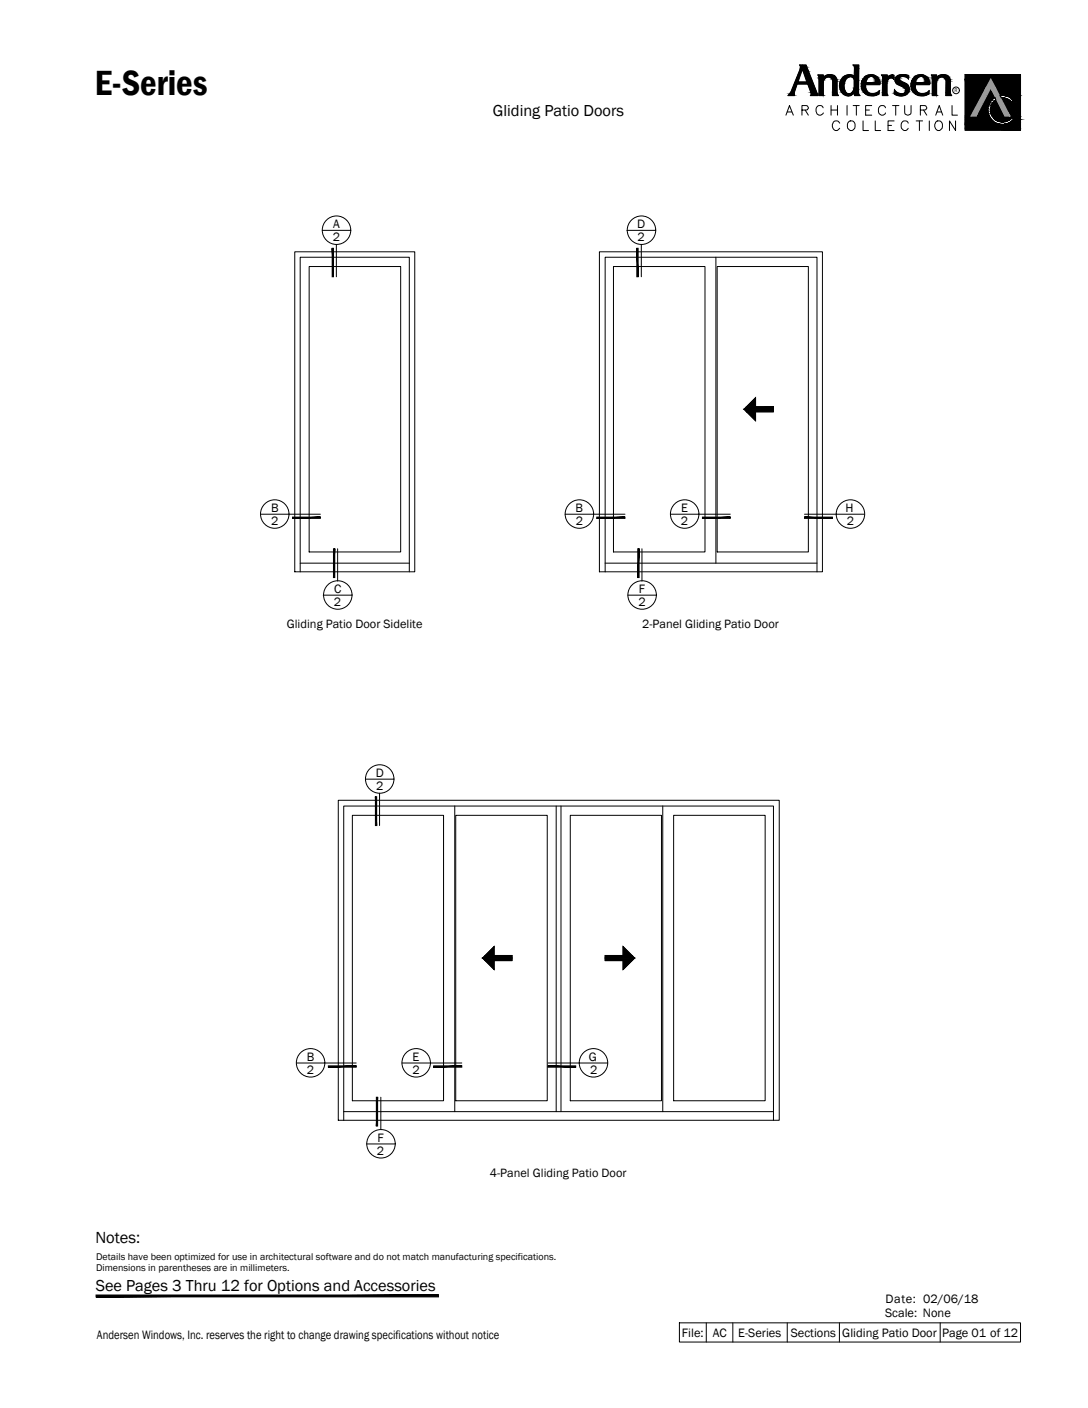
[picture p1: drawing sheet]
<svg xmlns="http://www.w3.org/2000/svg" width="216mm" height="279mm" viewBox="0 0 216 279" stroke-linecap="round" stroke-linejoin="round" font-family="sans-serif">
<!-- layer: A-ELEV-GLAZ-SIGHTLINES -->
<g fill="none" stroke="#000" stroke-width=".2">
<path d="M58.5 50h23.8v63.5h-23.8zM61.3 52.9h18.2v56.6h-18.2zM118.9 50h44.3v63.5h-44.3zM121.7 52.9h18.2v56.6h-18.2zM142.1 51v60.8M142.3 52.9h18.1v56.6h-18.1zM59.6 113.5v-62.5h21.6v62.5M59.6 111.8h21.6M120.1 113.5v-62.5h42v62.5M120.1 111.8h42M67.1 158.8h87.5v63.5h-87.5zM90.2 159.9v60.7"/>
<path d="M110.4 159.9v60.7M111.3 159.9v60.7M131.5 159.9v60.7M69.9 161.8h18.1v56.6h-18.1zM90.4 161.8h18.2v56.6h-18.2zM113.2 161.8h18.1v56.6h-18.1zM133.7 161.8h18.1v56.6h-18.1zM68.2 222.3v-62.4h85.3v62.4M68.2 220.6h85.3"/>
</g>
<!-- layer: A-ELEV-GLAZ-OPERATION -->
<g fill="#000" stroke="#000" stroke-width=".2">
<path d="M148.2 80.7l1.7-1.8v1.8zM148.2 81.7h1.7v1.8zM96.3 189.6l1.8-1.8v1.8zM96.3 190.6h1.8v1.8zM123.6 187.8l1.8 1.8h-1.8zM123.6 190.6h1.8l-1.8 1.8z"/>
<path d="M147.6 81.2h5.9l-5.3 .5zM148.2 81.7h5.3v-.5z"/>
<path d="M148.2 80.7h5.3l-5.9 .5zM147.6 81.2h5.9v-.5z"/>
<path d="M95.8 190.1h5.8l-5.3 .5zM96.3 190.6h5.3v-.5z"/>
<path d="M96.3 189.6h5.3l-5.8 .5zM95.8 190.1h5.8v-.5z"/>
<path d="M120.1 189.6l5.8 .5-.5-.5zM120.1 189.6l5.8 .5h-5.8z"/>
<path d="M120.1 190.1l5.3 .5 .5-.5zM120.1 190.1l5.3 .5h-5.3z"/>
</g>
<path d="M149.9 78.9v1.8h3.6v1h-3.6v1.8l-2.3-2.3zM98.1 187.8v1.8h3.5v1h-3.5v1.8l-2.3-2.3zM120.1 189.6h3.5v-1.8l2.3 2.3-2.3 2.3v-1.8h-3.5z" fill="none" stroke="#000" stroke-width=".2"/>
<!-- layer: A-ANNO-TEXT -->
<g fill="none" stroke="#000" stroke-width=".2">
<path d="M158.7 12.9h1.3l2.4 6.1h-1.6l.1-.6-.6-1.7h-2.1l-.5 1.5v.8h-1.4l.7-.8 1.7-4.3 .1-.6zM158.8 12.9h1.1l2.3 6h-1.3l.1-.3-.7-2h-2.2l-.5 1.6v.7h-1.1l.5-.7 1.8-4.3zM158.9 13h.9l2.3 5.9h-1.1v-.5l-.6-1.8h-2.3l-.5 1.6-.1 .7h-.8l.4-.7 1.8-4.6zM159.3 13.6l.8 2.6h-1.7zM159.3 13.4l.9 2.9h-2zM159.3 13.1l1 3.3h-2.2zM162.2 14.9h1.2v.4a1.53 1.53 0 0 1 1.6-.5 1.53 1.53 0 0 1 1.1 1.3v2.2l.3 .7h-1.2v-2.9a.93 .93 0 0 0-1-.8 .93 .93 0 0 0-.8 1.1v2.5l.1 .1h-1v-3.6zM162.4 14.9h.9v.6a1.47 1.47 0 0 1 1.6-.7 1.47 1.47 0 0 1 1.2 1.3v2.2l.2 .6h-1v-2.8a.99 .99 0 0 0-1.1-.9 .99 .99 0 0 0-.9 1.1l.1 2.6h-.8v-3.5zM162.6 15h.7l-.1 .6a1.63 1.63 0 0 1 2.7 0l.2 3.3h-.7v-2.8a1.06 1.06 0 0 0-1.2-.9 1.06 1.06 0 0 0-.9 1.1v2.6h-.7zM167.9 15.6a.93 .93 0 0 1 1-.5 .93 .93 0 0 1 .7 .8v1.5a1.22 1.22 0 0 1-1.5 1.3 2.14 2.14 0 0 1-.2-3.1 2.17 2.17 0 0 0 .3 3l.3 .1a1.31 1.31 0 0 0 1.1-1.3v-1.5a.91 .91 0 0 0-.8-.7 .91 .91 0 0 0-.9 .4zM168 15.6a.84 .84 0 0 1 .8-.4 .84 .84 0 0 1 .7 .7v1.5a1.1 1.1 0 0 1-1.3 1.1 2.07 2.07 0 0 1-.2-2.9zM169.2 12.9h1.2v5.4v.4l.3 .3h-1.1v-.8a1.39 1.39 0 0 1-1.3 .9 1.39 1.39 0 0 1-1.3-.8 2.16 2.16 0 0 1-.2-2.4 2.16 2.16 0 0 1 2.3-1l.4 .2 .1-1.6-.1-.4z"/>
<path d="M169.4 12.9h1l-.1 5.4 .2 .6h-.9v-.9a1.47 1.47 0 0 1-1.5 1 1.47 1.47 0 0 1-1.3-1.3 1.98 1.98 0 0 1 .5-2.3 1.98 1.98 0 0 1 2.3-.2v-1.7zM169.6 13h.7v5.4l.1 .5h-.7v-1.3l-.5 1a1.66 1.66 0 0 1-2-.2 1.66 1.66 0 0 1-.4-2 1.72 1.72 0 0 1 2.9-1v-1.9zM171.3 15.6a1.76 1.76 0 0 1 2.1-.7 1.76 1.76 0 0 1 1.2 1.8h-2.9a1.56 1.56 0 0 0 .8 1.8 1.56 1.56 0 0 0 1.9-.4v.5a2.15 2.15 0 0 1-2.8-.2 2.15 2.15 0 0 1-.3-2.8zM171.4 15.6a1.72 1.72 0 0 1 1.9-.6 1.72 1.72 0 0 1 1.2 1.6h-2.9a1.65 1.65 0 0 0 .8 1.9 1.65 1.65 0 0 0 2-.2 1.52 1.52 0 0 1-2 .6 2.06 2.06 0 0 1-1-3.3zM171.7 15.1a1.83 1.83 0 0 1 2-.1 1.83 1.83 0 0 1 .9 1.8h-2.8a1.51 1.51 0 0 0 .9 1.7 1.51 1.51 0 0 0 1.8-.5l-.1 .7a2.24 2.24 0 0 1-3.1-.5 2.24 2.24 0 0 1 .4-3.1zM172.2 15.4a.96 .96 0 0 1 1.2-.2 .96 .96 0 0 1 .3 1.3h-2.1l.2-.7zM172.2 15.5a.81 .81 0 0 1 1.1-.2 .81 .81 0 0 1 .3 1l-1.8 .1zM172.2 15.4a.85 .85 0 0 1 1.2-.2 .85 .85 0 0 1 .2 1.2h-1.9zM174.9 14.9h1.2v.6a1.01 1.01 0 0 1 1.3-.6v.9a.77 .77 0 0 0-1-.2 .77 .77 0 0 0-.4 .9v2l.2 .5h-1.1v-3.6zM175.1 14.9h.9v.8a1.06 1.06 0 0 1 1.4-.7l-.1 .6a.86 .86 0 0 0-1 0 .86 .86 0 0 0-.3 .9v2l.1 .4h-1l.1-3.5zM175.2 15h.7v.9l.7-.8 .6-.1v.5l-.1-.1a.95 .95 0 0 0-1.2 1.1l.1 2.4h-.7v-3.5zM177.8 15.3a2.52 2.52 0 0 1 2.4-.3v.6a1.07 1.07 0 0 0-1.8 .1 1.55 1.55 0 0 0 1.3 .9 1.3 1.3 0 0 1 .6 1.6 1.3 1.3 0 0 1-1.5 .8l-.7-.1-.5-.2v-.7a1.26 1.26 0 0 0 2.1 .2v-.6l-.6-.5a1.73 1.73 0 0 1-1.4-.9l-.1-.4z"/>
<path d="M177.9 15.4a2.28 2.28 0 0 1 2.3-.4v.4a1.21 1.21 0 0 0-1.8 .1 .54 .54 0 0 0 .4 .7l.6 .3a1.24 1.24 0 0 1 .9 1.5 1.24 1.24 0 0 1-1.5 .9l-1-.2-.2-.1v-.4a1.35 1.35 0 0 0 2.2 0v-.6l-.7-.5a2 2 0 0 1-1.4-.9zM177.9 15.1l.9-.3 1.2 .1 .3 .1v.7a1.04 1.04 0 0 0-1.9 0l.3 .3 .8 .4a1.4 1.4 0 0 1 .9 1.6 1.4 1.4 0 0 1-1.6 1.1l-1.4-.4 .1-.9a1.51 1.51 0 0 0 2 .6l.2-.6-.2-.3-.5-.3a1.6 1.6 0 0 1-1.4-1.2l.1-.6zM181.2 15.6a1.81 1.81 0 0 1 2.1-.7 1.81 1.81 0 0 1 1.2 1.9h-2.8a1.45 1.45 0 0 0 .6 1.6 1.45 1.45 0 0 0 1.7-.1l.4-.3-.1 .7a2.24 2.24 0 0 1-2.9-.2 2.24 2.24 0 0 1-.2-2.9zM181.2 15.6a1.72 1.72 0 0 1 2.1-.7 1.72 1.72 0 0 1 1.1 1.8h-2.8a1.53 1.53 0 0 0 .8 1.8 1.53 1.53 0 0 0 1.9-.4v.5a2.15 2.15 0 0 1-2.8-.2 2.15 2.15 0 0 1-.3-2.8zM181.3 15.6a1.67 1.67 0 0 1 1.9-.6 1.67 1.67 0 0 1 1.1 1.6h-2.7a1.61 1.61 0 0 0 .6 1.9 1.61 1.61 0 0 0 2-.2v.2a2.09 2.09 0 0 1-2.7-.2 2.09 2.09 0 0 1-.2-2.7zM182 15.4a1.01 1.01 0 0 1 1.2-.2 1.01 1.01 0 0 1 .5 1.1l-.2 .2h-2l.2-.7zM182.1 15.4a.88 .88 0 0 1 1.1-.1 .88 .88 0 0 1 .3 1.1h-1.9l.1-.5zM182.1 15.5a.79 .79 0 0 1 1.1-.2 .79 .79 0 0 1 .3 1l-1.8 .1 .1-.5zM184.8 14.9h1.1v.4a1.53 1.53 0 0 1 1.6-.5 1.53 1.53 0 0 1 1.1 1.3v2.2l.3 .7h-1.3l.1-2.9a.93 .93 0 0 0-1.1-.8 .93 .93 0 0 0-.7 1.1v2.5l.1 .1h-1v-3.6zM184.9 14.9h.9v.6a1.47 1.47 0 0 1 1.6-.7 1.47 1.47 0 0 1 1.1 1.3v2.2l.2 .6h-.9v-2.8a.99 .99 0 0 0-1.1-.9 .99 .99 0 0 0-.9 1.1l.1 2.6h-.9v-3.5zM185 15h.7v.6a1.63 1.63 0 0 1 2.6 0l.3 3.3h-.8v-2.8a1.06 1.06 0 0 0-1.1-.9 1.06 1.06 0 0 0-1 1.1v2.6h-.6zM191.5 14.8h11v11h-11z"/>
<path d="M197 19.6l.4-.2 .2 .4a2.39 2.39 0 0 0-.4 3.6 2.39 2.39 0 0 0 3.6-.1l.3 .4a2.88 2.88 0 0 1-4.2 .1 2.88 2.88 0 0 1 .1-4.2zM198.4 19a2.86 2.86 0 0 1 2.6 .9l-.3 .3-.9-.6-1.1-.2zM156 22.9l.7-2 .7 2M156.2 22.2h.9M159.1 21.8h1.1a.45 .45 0 0 0 .2-.5 .45 .45 0 0 0-.4-.4h-.9v2M159.8 21.8l.6 1.1M163.3 21.4a.72 .72 0 0 0-.8-.5 .72 .72 0 0 0-.6 .7 .82 .82 0 0 0 .4 1.1 .82 .82 0 0 0 1.1-.3M164.9 20.9v2M164.9 21.8h1.3M166.2 20.9v2M166.6 24.4a.76 .76 0 0 0-.8-.4 .76 .76 0 0 0-.6 .7 .82 .82 0 0 0 .3 1.1 .82 .82 0 0 0 1.1-.3M168.1 20.9v2"/>
<path d="M168.3 24.2a.88 .88 0 0 1 1.3 .1 .88 .88 0 0 1-.1 1.3 .81 .81 0 0 1-1.1 .1 .81 .81 0 0 1-.2-1zM169.3 20.9h1.2M169.9 20.9v2M171.3 24v1.9h1M171.8 21.8h.7M173 20.9h-1.2v2h1.2M173.7 24v1.9h1.1M175.7 21.4a.72 .72 0 0 0-.8-.5 .72 .72 0 0 0-.6 .7 .8 .8 0 0 0 .3 1.1 .8 .8 0 0 0 1.1-.3M176.2 24.9h.7M177.1 20.9h1.3M177.4 24h-1.2v1.9h1.2M177.7 20.9v2"/>
<path d="M179.5 20.9v1.4a.64 .64 0 0 0 .7 .6 .64 .64 0 0 0 .6-.6v-1.4M180.2 24.4a.72 .72 0 0 0-.8-.4 .72 .72 0 0 0-.6 .7 .8 .8 0 0 0 .4 1 .8 .8 0 0 0 1-.2M181.8 24h1.3M182.4 24v1.9M182.6 21.8h1.1a.45 .45 0 0 0 .2-.5 .45 .45 0 0 0-.4-.4h-.9v2M183.3 21.8l.6 1.1M184.4 24v1.9M185.7 22.9l.7-2 .7 2M185.9 24.1a.96 .96 0 0 1 1.2 .6 .96 .96 0 0 1-.7 1.2 1.01 1.01 0 0 1-.9-.7 1.01 1.01 0 0 1 .4-1.1zM185.9 22.2h.9M188.9 20.9v2h1.1M189.6 24v1.9l-1.2-1.9v1.9"/>
<path d="M64 45.7h5.6M66.7 48.5v6.4M124.4 45.7h5.7M127.3 48.5v6.4M51.7 102h11.9M64.1 118.1h5.7M67 108.9v6.4M112.1 102h11.9M124.6 118.1h5.6M127.4 108.9v6.4M133 102h11.9M159.6 102h11.9"/>
<path d="M72.5 154.6h5.6M75.3 157.4v6.4M58.8 210.9h11.9M75.6 217.7v6.4M79.8 210.9h11.8M108.7 210.9h11.9M72.7 227h5.7M134.8 262.5h67.7v3.8h-67.7zM140.2 262.5v3.8M145.4 262.5v3.8M156.2 262.5v3.8M166.6 262.5v3.8"/>
<path d="M186.6 262.5v3.8"/>
<circle cx="189.7" cy="17.9" r=".67"/>
<circle cx="66.8" cy="45.7" r="2.83"/>
<circle cx="127.3" cy="45.7" r="2.83"/>
<circle cx="54.5" cy="102" r="2.83"/>
<circle cx="67" cy="118.1" r="2.83"/>
<circle cx="115" cy="102" r="2.83"/>
<circle cx="127.4" cy="118.1" r="2.83"/>
<circle cx="135.9" cy="102" r="2.83"/>
<circle cx="168.8" cy="102" r="2.83"/>
<circle cx="75.3" cy="154.6" r="2.83"/>
<circle cx="61.6" cy="210.9" r="2.83"/>
<circle cx="82.6" cy="210.9" r="2.83"/>
<circle cx="117.8" cy="210.9" r="2.83"/>
<circle cx="75.6" cy="227" r="2.83"/>
</g>
<g fill="#000" stroke="#000" stroke-width=".2">
<path d="M164.5 14.9h.4zM167.8 18.9h1zM179.1 14.9h.2zM179.2 18.7h.5zM182.6 18.9h.7zM182.6 18.9h.2zM187 14.9h.3zM196.6 17.5l.8 1.4h-1.6zM198.7 19.4h.4zM198.4 24.1h.9zM199.2 24.7h1.5zM201.5 24.9l.1 .4h-.1z"/>
<path d="M201.6 24.9h.3l-.2 .4zM202 24.9v.4h-.1z"/>
<path d="M156.9 18.6l.6 .1zM156.8 18.7h.7z"/>
<path d="M156.8 18.7l.7 .2v-.2zM156.8 18.7l.7 .2h-.8z"/>
<path d="M157.1 18.2h.5zM157.1 18.2h.5z"/>
<path d="M157.1 18.2l.4 .4 .1-.4zM157.1 18.2l.4 .4h-.6z"/>
<path d="M157.3 17.7l.3 .5 .1-.5zM157.3 17.7l.3 .5h-.5z"/>
<path d="M157.8 16.6l-.1 1.1 .4-1.1zM157.8 16.6l-.1 1.1h-.4z"/>
<path d="M158.8 13.9l-.7 2.5 .9-2.5zM158.8 13.9l-.7 2.5h-.2z"/>
<path d="M158.9 13.6l.1 .3 .1-.3zM158.9 13.6l.1 .3h-.2z"/>
<path d="M158.9 13.1l.4 .2v-.2zM158.9 13.1l.4 .2h-.4z"/>
<path d="M158.9 13.3l.2 .3 .2-.3zM158.9 13.3l.2 .3h-.2z"/>
<path d="M158.9 13l1 .1zM158.9 13l1 .1z"/>
<path d="M159.3 13.1l.7 .2-.1-.2zM159.3 13.1l.7 .2h-.7z"/>
<path d="M159.3 13.3l.9 .6-.2-.6zM159.3 13.3l.9 .6h-.7z"/>
<path d="M159.5 13.9l.8 .3-.1-.3zM159.5 13.9l.8 .3h-.8z"/>
<path d="M159.5 14.2l1.7 2.2-.9-2.2zM159.5 14.2l1.7 2.2h-.9z"/>
<path d="M157.9 16.4l3.3 .2v-.2zM157.9 16.4l3.3 .2h-3.4z"/>
<path d="M160.4 16.6l1.5 1.8-.7-1.8zM160.4 16.6l1.5 1.8h-.9z"/>
<path d="M161 18.4l1.1 .3-.2-.3zM161 18.4l1.1 .3h-1z"/>
<path d="M161.1 18.7l1 .1v-.1zM161.1 18.7l1 .1h-1.1z"/>
<path d="M161 18.8l1.1 .1zM161 18.8l1.1 .1z"/>
<path d="M162.6 15l.6 .4v-.4zM162.6 15l.6 .4h-.6z"/>
<path d="M162.6 15.4l.6 .2v-.2zM162.6 15.4l.6 .2h-.6z"/>
<path d="M162.6 15h.7zM162.6 15h.6z"/>
<path d="M162.6 16.3l.7 2.4v-2.4zM162.6 16.3l.7 2.4h-.7z"/>
<path d="M162.6 18.7l.7 .2v-.2zM162.6 18.7l.7 .2h-.7z"/>
<path d="M162.6 15.9l.7 .4v-.4zM162.6 15.9l.7 .4h-.7z"/>
<path d="M162.6 15.6l.7 .3 .2-.3zM162.6 15.6l.7 .3h-.7z"/>
<path d="M163.4 15.5l.1 .1 .1-.1zM163.2 15.6l.2-.1 .1 .1z"/>
<path d="M163.7 15.2l-.1 .3 .4-.3zM163.4 15.5l.3-.3-.1 .3z"/>
<path d="M163.8 15.2h.5zM163.7 15.2h.3z"/>
<path d="M163.8 15.2h.5zM163.8 15.2h.6z"/>
<path d="M163.8 15.2h.5zM163.8 15.2h.5z"/>
<path d="M164.5 14.9l.7 .1zM164.2 15h1z"/>
<path d="M164.2 15h1zM164.2 15h1z"/>
<path d="M164.2 15l1.3 .1-.3-.1zM163.9 15.1l.3-.1 1.3 .1z"/>
<path d="M163.9 15.1l1.7 .1zM163.9 15.1l1.7 .1z"/>
<path d="M164.4 15.2h1.2zM164.4 15.2h1.2z"/>
<path d="M164.5 15.2h1.1zM164.5 15.2h1.1z"/>
<path d="M164.8 15.2l.9 .1zM164.8 15.2l.9 .1z"/>
<path d="M165 15.3l.7 .1v-.1zM165 15.3l.7 .1h-.6z"/>
<path d="M165.1 15.4l.8 .2-.2-.2zM165.1 15.4l.8 .2h-.7z"/>
<path d="M165.2 15.6l.7 .1v-.1zM165.2 15.6l.7 .1h-.6z"/>
<path d="M165.3 15.7l.6 .2v-.2zM165.3 15.7l.6 .2h-.6z"/>
<path d="M165.3 15.9l.7 .2-.1-.2zM165.3 15.9l.7 .2h-.6z"/>
<path d="M165.4 16.1h.6zM165.4 16.1h.6z"/>
<path d="M165.4 16.1l.6 2.2v-2.2zM165.4 16.1l.6 2.2h-.6z"/>
<path d="M165.4 18.3l.7 .4-.1-.4zM165.4 18.3l.7 .4h-.7z"/>
<path d="M165.4 18.7l.7 .2v-.2zM165.4 18.7l.7 .2h-.7z"/>
<path d="M166.8 17l.5 .1zM166.8 17l.5 .1z"/>
<path d="M166.7 17.1l.8 .6-.2-.6zM166.7 17.1l.8 .6h-.7z"/>
<path d="M166.9 16.2l.6 .2v-.2zM166.9 16.2l.6 .2h-.7z"/>
<path d="M166.8 16.4l.5 .6 .2-.6zM166.8 16.4l.5 .6h-.5z"/>
<path d="M166.8 17.7l.7 .1zM166.8 17.7l.7 .1z"/>
<path d="M166.8 17.8l.9 .5-.2-.5zM166.8 17.8l.9 .5h-.6z"/>
<path d="M166.9 15.9l.6 .3 .1-.3zM166.9 15.9l.6 .3h-.6z"/>
<path d="M167.1 18.3l.7 .1-.1-.1zM167.1 18.3l.7 .1z"/>
<path d="M167.3 18.4l.7 .2-.2-.2zM167.3 18.4l.7 .2h-.5z"/>
<path d="M167.3 15.5l.6 .1zM167.3 15.5l.6 .1z"/>
<path d="M167.3 15.6l.3 .3 .3-.3zM167.3 15.6l.3 .3h-.7z"/>
<path d="M167.5 18.6l.6 .1zM167.5 18.6l.6 .1z"/>
<path d="M167.5 18.7h.9zM167.5 18.7h.9z"/>
<path d="M167.6 15.2l.3 .3 .4-.3zM167.3 15.5l.3-.3 .3 .3z"/>
<path d="M167.6 15.2h.9zM167.6 15.2h.7z"/>
<path d="M167.6 18.7h.9zM167.6 18.7h.9z"/>
<path d="M167.8 15.1h1zM167.6 15.2h.9z"/>
<path d="M167.9 18.9h.9zM167.9 18.9h.4z"/>
<path d="M168.6 14.9l.3 .1zM168.1 15h.8z"/>
<path d="M168.5 18.7h.5zM168.5 18.7h.5z"/>
<path d="M167.6 18.7l1.2 .2 .2-.2zM167.6 18.7l1.2 .2h-1zM167.8 18.9h1z"/>
<path d="M168.1 15h.9zM168.1 15h.9z"/>
<path d="M168.1 15l1.1 .1-.2-.1zM167.8 15.1l.3-.1 1.1 .1z"/>
<path d="M168.9 18.7h.1zM168.5 18.7h.5z"/>
<path d="M168.9 18.6h.3zM168.9 18.6l.1 .1z"/>
<path d="M168.8 15.1l.6 .1zM168.8 15.1l.6 .1z"/>
<path d="M169.1 18.5l.1 .1v-.1zM168.9 18.6l.2-.1 .1 .1z"/>
<path d="M169.2 15.2l.4 .2zM169.2 15.2l.4 .2z"/>
<path d="M169.5 18l-.3 .5zM169.5 18l-.3 .5h-.1z"/>
<path d="M169.7 15.4h.6zM169.7 15.4h.6z"/>
<path d="M169.4 15.4h.3zM169.4 15.4h.3z"/>
<path d="M169.6 17.7v.3l.1-.3zM169.6 17.7l-.1 .3z"/>
<path d="M169.6 17.6h.1zM169.6 17.6l.1 .1z"/>
<path d="M169.6 17.4l.7 .2v-.2zM169.6 17.4l.7 .2h-.7z"/>
<path d="M169.7 17.6l.6 .1zM169.7 17.6l.6 .1z"/>
<path d="M169.7 17.7l.6 .7v-.7zM169.7 17.7l.6 .7h-.6z"/>
<path d="M169.7 18.4l.6 .4v-.4zM169.7 18.4l.6 .4h-.6z"/>
<path d="M169.6 13l.7 .1zM169.6 13l.7 .1z"/>
<path d="M169.6 13.1l.7 .4v-.4zM169.6 13.1l.7 .4h-.6z"/>
<path d="M169.7 13.5l.6 1.9v-1.9zM169.7 13.5l.6 1.9h-.6z"/>
<path d="M169.4 15.4l.9 .1v-.1zM169.4 15.4l.9 .1h-.8z"/>
<path d="M169.5 15.5l.8 .4v-.4zM169.5 15.5l.8 .4h-.7z"/>
<path d="M169.6 15.9l.7 1.5v-1.5zM169.6 15.9l.7 1.5h-.7z"/>
<path d="M169.7 18.8l.7 .1zM169.7 18.8l.7 .1z"/>
<path d="M171 16.6h3.5zM171 16.6h3.5z"/>
<path d="M171.6 18.3h.6zM171.6 18.3h.6z"/>
<path d="M171 16.6l.6 .5v-.5zM171 16.6l.6 .5h-.6z"/>
<path d="M171 17.1l.6 .1v-.1zM171 17.1l.6 .1h-.6z"/>
<path d="M171 17.2l.7 .4-.1-.4zM171 17.2l.7 .4h-.6z"/>
<path d="M171.1 16.1l.5 .4 .1-.4zM171.1 16.1l.5 .4h-.5z"/>
<path d="M171.1 17.6h.6zM171.1 17.6h.6z"/>
<path d="M171.1 17.6l.8 .4-.2-.4zM171.1 17.6l.8 .4h-.6z"/>
<path d="M171.3 15.8l.4 .3 .1-.3zM171.3 15.8l.4 .3h-.6z"/>
<path d="M171.3 18h.6zM171.3 18h.6z"/>
<path d="M171.3 18l.9 .3-.3-.3zM171.3 18l.9 .3h-.6z"/>
<path d="M171.4 15.6l.4 .2 .2-.2zM171.4 15.6l.4 .2h-.5z"/>
<path d="M171.7 15.4l.3 .2 .2-.2zM171.4 15.6l.3-.2 .3 .2z"/>
<path d="M171.6 18.3l.9 .3-.3-.3zM171.6 18.3l.9 .3h-.6z"/>
<path d="M171.8 15.2l.4 .2 .1-.2zM171.8 15.2l.4 .2h-.5z"/>
<path d="M172.3 15h1.1zM172.3 15h1.1z"/>
<path d="M172.1 15.1l.2 .1 .2-.1zM171.8 15.2l.3-.1 .2 .1z"/>
<path d="M171.9 18.6l.9 .1zM171.9 18.6l.9 .1z"/>
<path d="M172 18.7h.9zM172 18.7h.9z"/>
<path d="M172.3 15h.6zM172.1 15.1h.4z"/>
<path d="M172.8 18.9h.1zM172.8 18.9h.6z"/>
<path d="M172.9 14.9l.5 .1zM172.3 15h1.1z"/>
<path d="M172.3 15h1.1zM172.3 15h1.1z"/>
<path d="M173.4 18.7h.6zM173.4 18.7h.6z"/>
<path d="M172.1 18.7h1.3zM172.1 18.7h1.3z"/>
<path d="M172.9 15l.7 .1zM172.9 15l.7 .1z"/>
<path d="M173.3 15.1l.5 .1zM173.3 15.1l.5 .1z"/>
<path d="M172.4 18.9h1.2zM172.4 18.9h1z"/>
<path d="M173.4 15.2l.5 .2zM173.4 15.2l.5 .2z"/>
<path d="M172.3 18.8h1.6zM172.3 18.8l1.3 .1z"/>
<path d="M173.6 15.4l.5 .2-.2-.2zM173.6 15.4l.5 .2h-.4z"/>
<path d="M172.1 18.7h1.9zM172.1 18.7l1.8 .1z"/>
<path d="M173.7 15.6l.6 .1-.2-.1zM173.7 15.6l.6 .1h-.5z"/>
<path d="M173.7 18.6l.3 .1 .2-.1zM173.4 18.7l.3-.1 .3 .1z"/>
<path d="M173.8 15.7l.6 .2-.1-.2zM173.8 15.7l.6 .2h-.6z"/>
<path d="M174.4 18.3l-.1 .1zM174.4 18.3l-.1 .1z"/>
<path d="M174.3 18.4v.1zM173.9 18.5l.4-.1v.1z"/>
<path d="M173.9 18.5h.4zM173.7 18.6h.5z"/>
<path d="M173.8 15.9l.6 .2v-.2zM173.8 15.9l.6 .2h-.5z"/>
<path d="M173.9 16.1l.5 .2v-.2zM173.9 16.1l.5 .2h-.6z"/>
<path d="M173.8 16.3h.7zM173.8 16.3h.7z"/>
<path d="M173.8 16.3l.7 .2v-.2zM173.8 16.3l.7 .2h-.8z"/>
<path d="M173.7 16.5h.8zM173.4 16.5h1.1z"/>
<path d="M171.1 16.5l3.4 .1zM171.1 16.5l3.4 .1z"/>
<path d="M171 16.6h3.5zM171 16.6h3.5z"/>
<path d="M175.2 15h.7zM175.2 15h.7z"/>
<path d="M175.2 15l.7 .4v-.4zM175.2 15l.7 .4h-.6z"/>
<path d="M175.3 15.4l.6 .5v-.5zM175.3 15.4l.6 .5h-.6z"/>
<path d="M175.3 16.5l.6 2v-2zM175.3 16.5l.6 2h-.6z"/>
<path d="M175.3 18.5l.7 .3-.1-.3zM175.3 18.5l.7 .3h-.7z"/>
<path d="M175.3 16.2l.6 .3 .1-.3zM175.3 16.2l.6 .3h-.6z"/>
<path d="M175.3 18.8l.7 .1zM175.3 18.8l.7 .1z"/>
<path d="M175.3 15.9l.7 .3v-.3zM175.3 15.9l.7 .3h-.7z"/>
<path d="M176 15.8v.1zM176 15.8l-.1 .1z"/>
<path d="M176.2 15.5l-.1 .3zM176.2 15.5l-.2 .3z"/>
<path d="M176.3 15.4h.5zM176.3 15.4h.5z"/>
<path d="M176.3 15.4h.2zM176.3 15.4h.5z"/>
<path d="M176.3 15.4v.1l.2-.1zM176.3 15.4l-.1 .1z"/>
<path d="M177 15h.2zM176.9 15h.3z"/>
<path d="M176.9 15h.3zM176.9 15h.3z"/>
<path d="M176.4 15.3l.8 .1zM176.3 15.4h.9z"/>
<path d="M176.8 15.4h.4zM176.8 15.4h.4z"/>
<path d="M176.9 15.4h.3zM176.9 15.4h.3z"/>
<path d="M177.1 15.4l.1 .1zM177.1 15.4l.1 .1z"/>
<path d="M176.9 15h.4zM176.9 15h.4z"/>
<path d="M176.9 15l.4 .1zM176.6 15.1h.7z"/>
<path d="M176.6 15.1l.6 .2 .1-.2zM176.6 15.1l.6 .2h-.8z"/>
<path d="M177.8 15.5h.6zM177.8 15.5h.6z"/>
<path d="M177.6 18.2l.2 .1zM177.6 18.2l.2 .1h-.2z"/>
<path d="M177.6 18.3l.5 .2zM177.6 18.3l.5 .2h-.5z"/>
<path d="M177.6 18.5l.7 .1zM177.6 18.5l.7 .1z"/>
<path d="M177.6 18.6l.9 .1zM177.6 18.6l.9 .1z"/>
<path d="M177.7 15.7l.7 .2-.1-.2zM177.7 15.7l.7 .2h-.7z"/>
<path d="M177.8 15.5l.5 .2 .1-.2zM177.8 15.5l.5 .2h-.6zM177.7 15.7h.6zM177.7 15.7h.6z"/>
<path d="M177.7 15.9h.7zM177.7 15.9h.7z"/>
<path d="M177.7 15.9l.8 .1zM177.7 15.9l.8 .1z"/>
<path d="M177.9 15.3l.5 .1zM177.9 15.3l.5 .1z"/>
<path d="M177.9 15.4l.5 .1v-.1zM177.9 15.4l.5 .1h-.6z"/>
<path d="M177.7 16l.9 .1-.1-.1zM177.7 16l.9 .1h-.9z"/>
<path d="M177.8 18.7h.8zM177.8 18.7h.8z"/>
<path d="M178 15.2h.6zM178 15.2l.4 .1z"/>
<path d="M177.7 16.1l.9 .1zM177.7 16.1l.9 .1z"/>
<path d="M178.1 15.2h.5zM178 15.2h.6z"/>
<path d="M177.7 16.2h1.1zM177.7 16.2h1.1z"/>
<path d="M177.8 18.7h1.1zM177.8 18.7h1.1z"/>
<path d="M178.2 15.1h.6zM178.1 15.2h.5z"/>
<path d="M177.8 16.2l1.3 .2-.3-.2zM177.8 16.2l1.3 .2h-1.2z"/>
<path d="M178.3 15.1h.6zM178.2 15.1h.6z"/>
<path d="M177.9 16.4l1.5 .1-.3-.1zM177.9 16.4l1.5 .1h-1.4z"/>
<path d="M178.4 15h.7zM178.4 15l.5 .1z"/>
<path d="M178.7 18.9h.4zM178.7 18.9h.4zM178.7 18.9h.4z"/>
<path d="M178.4 18.9h.8zM178.4 18.9h.7z"/>
<path d="M179.1 14.9h.4zM178.8 14.9h.7zM178.8 14.9h.7zM178.8 14.9h.7z"/>
<path d="M178 16.5l1.5 .1zM178 16.5l1.5 .1z"/>
<path d="M178.1 16.6h1.5zM178.1 16.6h1.5z"/>
<path d="M178.1 18.9h1.4zM178.1 18.9h1.4z"/>
<path d="M178.3 18.9h1.2zM178.3 18.9h.9z"/>
<path d="M178.8 14.9l1.1 .1zM178.5 15h1.4z"/>
<path d="M178.2 16.6l1.5 .1zM178.2 16.6l1.5 .1z"/>
<path d="M177.9 18.7l1.6 .2 .1-.2zM177.9 18.7l1.6 .2h-1.4z"/>
<path d="M178.3 16.7l1.6 .1-.2-.1zM178.3 16.7l1.6 .1h-1.4z"/>
<path d="M179.1 18.7h.6zM178.9 18.7h.7z"/>
<path d="M179.4 18.7h.4zM179.2 18.7h.5zM179.1 18.7h.6z"/>
<path d="M179.8 18h.5zM179.8 18h.5z"/>
<path d="M178.5 16.8l1.6 .2-.2-.2zM178.5 16.8l1.6 .2h-1.1z"/>
<path d="M178.5 15h1.5zM178.5 15h1.5z"/>
<path d="M178.5 15h1.6zM178.4 15h1.7z"/>
<path d="M179.6 18.5l.2 .2 .2-.2zM179.4 18.7l.2-.2 .2 .2z"/>
<path d="M179.1 15h1.1zM179.1 15h1.1z"/>
<path d="M179 17l1.2 .1zM179 17l1.2 .1z"/>
<path d="M179.7 18.3l.3 .2 .1-.2zM179.7 18.3l.3 .2h-.4zM179.6 18.5h.4zM179.6 18.5h.4z"/>
<path d="M179.3 15l.9 .1zM179.3 15l.9 .1z"/>
<path d="M179.5 15.1l.7 .1zM179.5 15.1l.7 .1z"/>
<path d="M179.8 15.2l.4 .1v-.1zM179.8 15.2l.4 .1z"/>
<path d="M180 15.3l.2 .1zM180 15.3l.2 .1z"/>
<path d="M179.1 17.1l1.1 .1v-.1zM179.1 17.1l1.1 .1z"/>
<path d="M179.8 18.3h.4zM179.8 18.3h.3z"/>
<path d="M179.3 17.2l1 .1-.1-.1zM179.3 17.2l1 .1h-.8z"/>
<path d="M179.8 18.2l.4 .1v-.1zM179.8 18.2l.4 .1h-.4z"/>
<path d="M179.5 17.3l.8 .2v-.2zM179.5 17.3l.8 .2h-.7zM179.6 17.5h.7zM179.6 17.5h.7z"/>
<path d="M179.6 17.5l.7 .1v-.1zM179.6 17.5l.7 .1h-.5z"/>
<path d="M179.8 17.6l.5 .1v-.1zM179.8 17.6l.5 .1h-.5z"/>
<path d="M179.8 17.7l.5 .1zM179.8 17.7l.5 .1z"/>
<path d="M179.8 17.8l.5 .2v-.2zM179.8 17.8l.5 .2h-.5z"/>
<path d="M179.8 18l.4 .2 .1-.2zM179.8 18l.4 .2h-.4z"/>
<path d="M180.9 16.6h3.4zM180.9 16.6h3.4z"/>
<path d="M181.2 18h.5zM181.2 18h.5z"/>
<path d="M180.9 17.1l.6 .1v-.1zM180.9 17.1l.6 .1h-.6z"/>
<path d="M180.9 17.2l.7 .4-.1-.4zM180.9 17.2l.7 .4h-.6z"/>
<path d="M181.5 18.3h.6zM181.5 18.3h.6z"/>
<path d="M180.9 16.6l.6 .5 .1-.5zM180.9 16.6l.6 .5h-.6z"/>
<path d="M181 17.6h.6zM181 17.6h.6z"/>
<path d="M181 17.6l.7 .4-.1-.4zM181 17.6l.7 .4h-.5z"/>
<path d="M181 16.1l.5 .4 .1-.4zM181 16.1l.5 .4h-.6z"/>
<path d="M181.2 15.8l.4 .3 .1-.3zM181.2 15.8l.4 .3h-.6z"/>
<path d="M181.2 18l.9 .3-.4-.3zM181.2 18l.9 .3h-.6z"/>
<path d="M181.3 15.6l.4 .2 .1-.2zM181.3 15.6l.4 .2h-.5z"/>
<path d="M181.6 15.4l.2 .2 .2-.2zM181.6 15.4l.2 .2h-.5z"/>
<path d="M181.5 18.3l.9 .3-.3-.3zM181.5 18.3l.9 .3h-.7z"/>
<path d="M182.2 15h1.1zM182.2 15h1.1z"/>
<path d="M181.7 15.2l.3 .2 .2-.2zM181.6 15.4l.1-.2 .3 .2z"/>
<path d="M182 15.1l.2 .1 .2-.1zM181.7 15.2l.3-.1 .2 .1z"/>
<path d="M181.7 18.6l.9 .1zM181.7 18.6l.9 .1z"/>
<path d="M181.9 18.7h.9zM181.9 18.7h.9z"/>
<path d="M182.7 14.9l.6 .1zM182.2 15h1.1z"/>
<path d="M182.1 15h.7zM182 15.1h.4z"/>
<path d="M181.9 18.7h1.3zM181.9 18.7h1.3z"/>
<path d="M182.2 15h1.1zM182.2 15h1.1z"/>
<path d="M182.8 15l.7 .1zM182.8 15l.7 .1z"/>
<path d="M183.1 15.1l.6 .1zM183.1 15.1l.6 .1z"/>
<path d="M182.3 18.9h1.2zM182.3 18.9h1z"/>
<path d="M183.3 15.2l.5 .2zM183.3 15.2l.5 .2z"/>
<path d="M183.7 16.3h.6zM183.7 16.3h.6z"/>
<path d="M182.1 18.8h1.7zM182.1 18.8l1.4 .1z"/>
<path d="M183.5 15.4l.5 .2-.2-.2zM183.5 15.4l.5 .2h-.4z"/>
<path d="M183.3 18.7h.6zM183.2 18.7h.7z"/>
<path d="M182 18.7h1.9zM182 18.7l1.8 .1z"/>
<path d="M183.6 15.6l.6 .1-.2-.1zM183.6 15.6l.6 .1h-.6z"/>
<path d="M183.6 18.6l.3 .1 .2-.1zM183.3 18.7l.3-.1 .3 .1z"/>
<path d="M183.6 15.7l.6 .2v-.2zM183.6 15.7l.6 .2h-.5z"/>
<path d="M183.7 15.9l.6 .2-.1-.2zM183.7 15.9l.6 .2h-.5z"/>
<path d="M184.2 18.3v.1zM184.2 18.3l-.1 .1z"/>
<path d="M184.1 18.4l.1 .1zM183.8 18.5l.3-.1 .1 .1z"/>
<path d="M183.8 18.5h.4zM183.6 18.6h.5z"/>
<path d="M183.8 16.1l.5 .2v-.2zM183.8 16.1l.5 .2h-.6z"/>
<path d="M183.7 16.3l.6 .2v-.2zM183.7 16.3l.6 .2h-.8z"/>
<path d="M183.5 16.5h.8zM183.3 16.5h1z"/>
<path d="M180.9 16.5l3.4 .1zM180.9 16.5l3.4 .1z"/>
<path d="M180.9 16.6h3.4zM180.9 16.6h3.4z"/>
<path d="M185.1 15.4l.6 .2v-.2zM185.1 15.4l.6 .2h-.6z"/>
<path d="M185 15h.7zM185 15h.7z"/>
<path d="M185 15l.7 .4v-.4zM185 15l.7 .4h-.6z"/>
<path d="M185.1 16.3l.6 2.4v-2.4zM185.1 16.3l.6 2.4h-.6z"/>
<path d="M185.1 18.7l.6 .2v-.2zM185.1 18.7l.6 .2h-.6z"/>
<path d="M185.1 15.9l.6 .4 .1-.4zM185.1 15.9l.6 .4h-.6z"/>
<path d="M185.1 15.6l.7 .3 .2-.3zM185.1 15.6l.7 .3h-.7z"/>
<path d="M185.9 15.5l.1 .1 .1-.1zM185.7 15.6l.2-.1 .1 .1z"/>
<path d="M186.2 15.2l-.1 .3 .3-.3zM185.9 15.5l.3-.3-.1 .3z"/>
<path d="M186.6 15h1.1zM186.6 15h1.1z"/>
<path d="M186.3 15.2h.5zM186.3 15.2h.6z"/>
<path d="M186.3 15.2h.5zM186.3 15.2h.5z"/>
<path d="M186.3 15.2h.5zM186.3 15.2h.1z"/>
<path d="M187 14.9l.7 .1zM186.6 15h1.1z"/>
<path d="M186.6 15l1.4 .1zM186.4 15.1l.2-.1 1.4 .1z"/>
<path d="M186.4 15.1l1.6 .1zM186.3 15.2h1.7z"/>
<path d="M186.9 15.2h1.1zM186.9 15.2h1.1z"/>
<path d="M187 15.2h1.1zM187 15.2h1.1z"/>
<path d="M187.3 15.2l.9 .1zM187.3 15.2l.9 .1z"/>
<path d="M187.5 15.3l.7 .1v-.1zM187.5 15.3l.7 .1h-.6z"/>
<path d="M187.6 15.4l.7 .2-.1-.2zM187.6 15.4l.7 .2h-.6z"/>
<path d="M187.7 15.6l.7 .1-.1-.1zM187.7 15.6l.7 .1h-.6z"/>
<path d="M187.8 15.7l.6 .2v-.2zM187.8 15.7l.6 .2h-.6z"/>
<path d="M187.8 15.9l.7 .2-.1-.2zM187.8 15.9l.7 .2h-.7z"/>
<path d="M187.8 16.1h.7zM187.8 16.1h.7z"/>
<path d="M187.8 16.1l.7 2.2v-2.2zM187.8 16.1l.7 2.2h-.7z"/>
<path d="M187.8 18.3l.7 .4v-.4zM187.8 18.3l.7 .4h-.7z"/>
<path d="M187.8 18.7l.8 .2-.1-.2zM187.8 18.7l.8 .2h-.8z"/>
<path d="M191.5 15.7l1.2 7.3 3.9-7.3zM191.5 15.7l1.2 7.3h-1.2z"/>
<path d="M195.3 19.9l1.2 .4 .2-.4zM195.3 19.9l1.2 .4h-1.4z"/>
<path d="M195.5 19.6l1.2 .3 .3-.3zM195.5 19.6l1.2 .3h-1.4z"/>
<path d="M195.8 18.9l1.8 .5-.2-.5zM195.8 18.9l1.8 .5h-1.9z"/>
<path d="M195.7 19.4l1.3 .2 .4-.2zM195.7 19.4l1.3 .2h-1.5z"/>
<path d="M197.4 19.4l.3 .4-.1-.4zM197.4 19.4l.3 .4h-.1z"/>
<path d="M197.6 19.8l.3 .3zM197.4 20.1l.2-.3 .3 .3z"/>
<path d="M198.3 19l.4 .4zM198.3 19l.4 .4z"/>
<path d="M198.3 18.9h.7zM198.3 18.9l.1 .1z"/>
<path d="M198.6 19.4l.9 .1zM198.6 19.4l.9 .1z"/>
<path d="M198.6 19.5l1.2 .1zM198.6 19.5l1.2 .1h-1.2z"/>
<path d="M198.6 19.6l1.6 .2-.4-.2zM198.6 19.6l1.6 .2h-1.4z"/>
<path d="M198.8 19.8l1.7 .2-.3-.2zM198.8 19.8l1.7 .2h-1.7z"/>
<path d="M198.8 20l1.7 .1zM198.8 20l1.7 .1z"/>
<path d="M191.5 14.8l11 .9v-.9zM191.5 14.8l11 .9h-11z"/>
<path d="M196.6 15.7l5.9 3.2v-3.2zM196.6 15.7l5.9 3.2h-4.2z"/>
<path d="M199 18.9l3.5 .1zM199 18.9l3.5 .1z"/>
<path d="M199.4 19l3.1 .1v-.1zM199.4 19l3.1 .1h-2.6z"/>
<path d="M199.9 19.1l2.6 .2v-.2zM199.9 19.1l2.6 .2h-2.2z"/>
<path d="M200.3 19.3l2.2 .3v-.3zM200.3 19.3l2.2 .3h-1.8z"/>
<path d="M200.7 19.6l1.8 .3v-.3zM200.7 19.6l1.8 .3h-1.5z"/>
<path d="M201 19.9l1.5 .2v-.2zM201 19.9l1.5 .2h-1.6z"/>
<path d="M194.4 21.6l1.6 .4v-.4zM194.4 21.6l1.6 .4h-1.8z"/>
<path d="M194.2 22l1.9 .5-.1-.5zM194.2 22l1.9 .5h-2.1z"/>
<path d="M194.7 21.1l1.3 .5 .1-.5zM194.7 21.1l1.3 .5h-1.6z"/>
<path d="M194 22.5l2.3 .4-.2-.4zM194 22.5l2.3 .4h-2.6z"/>
<path d="M194.9 20.7l1.2 .4 .2-.4zM194.9 20.7l1.2 .4h-1.4z"/>
<path d="M193.7 22.9l2.6 .1v-.1zM193.7 22.9l2.6 .1h-2.6z"/>
<path d="M191.5 23l5 .4-.2-.4zM191.5 23l5 .4h-5z"/>
<path d="M195.1 20.3l1.2 .4 .2-.4zM195.1 20.3l1.2 .4h-1.4z"/>
<path d="M191.5 23.4l5.2 .3-.2-.3zM191.5 23.4l5.2 .3h-5.2z"/>
<path d="M191.5 23.7l5.5 .3-.3-.3zM191.5 23.7l5.5 .3h-5.5z"/>
<path d="M191.5 24l5.9 .3-.4-.3zM191.5 24l5.9 .3h-5.9z"/>
<path d="M191.5 24.3l6.4 .2-.5-.2zM191.5 24.3l6.4 .2h-6.4z"/>
<path d="M197.4 20.1l.6 .2-.1-.2zM197.4 20.1l.6 .2h-.9z"/>
<path d="M191.5 24.5l6.8 .1-.4-.1zM191.5 24.5l6.8 .1h-6.8z"/>
<path d="M197.1 20.3l1.1 .3-.2-.3zM197.1 20.3l1.1 .3h-1.3z"/>
<path d="M196.9 20.6l1.4 .3-.1-.3zM196.9 20.6l1.4 .3h-1.6z"/>
<path d="M196.7 20.9l1.8 .4-.2-.4zM196.7 20.9l1.8 .4h-1.9z"/>
<path d="M191.5 24.6l7.3 .1zM191.5 24.6l7.3 .1z"/>
<path d="M198.4 24.1l.8 .1zM198.7 24.2h.5z"/>
<path d="M196.6 21.3l2.1 .4-.2-.4zM196.6 21.3l2.1 .4h-2.2z"/>
<path d="M196.5 21.7l2.4 .4-.2-.4zM196.5 21.7l2.4 .4h-2.4z"/>
<path d="M196.5 22.1l2.6 .3-.2-.3zM196.5 22.1l2.6 .3h-2.5z"/>
<path d="M196.6 22.4l2.7 .4-.2-.4zM196.6 22.4l2.7 .4h-2.6z"/>
<path d="M196.7 22.8l2.7 .2-.1-.2zM196.7 22.8l2.7 .2h-2.5z"/>
<path d="M198.3 24.1h1.3zM198.3 24.1h1z"/>
<path d="M198.1 24.1h1.6zM198.1 24.1h1.5z"/>
<path d="M197.9 24h2zM197.9 24l1.8 .1z"/>
<path d="M197.7 23.9l2.2 .1 .2-.1zM197.7 23.9l2.2 .1h-2z"/>
<path d="M197.6 23.8h2.7zM197.6 23.8l2.5 .1z"/>
<path d="M197.4 23.7l2.9 .1 .1-.1zM197.4 23.7l2.9 .1h-2.7z"/>
<path d="M198.9 20.1l1.8 .1-.2-.1zM198.9 20.1l1.8 .1h-1.7z"/>
<path d="M197.3 23.6l3.1 .1 .1-.1zM197.3 23.6l3.1 .1h-3z"/>
<path d="M197.2 23.4l3.3 .2 .2-.2zM197.2 23.4l3.3 .2h-3.2z"/>
<path d="M199.3 24.6l1.4 .1zM199.2 24.7h1.5zM198.8 24.7h1.9z"/>
<path d="M191.5 24.7l9.2 .1zM191.5 24.7l9.2 .1z"/>
<path d="M197.1 23.3l3.6 .1 .1-.1zM197.1 23.3l3.6 .1h-3.5z"/>
<path d="M191.5 24.8l9.4 .7v-.7zM191.5 24.8l9.4 .7h-9.4z"/>
<path d="M201.3 24.6l.1 .2zM201.3 24.6l.1 .2z"/>
<path d="M201 24.8l.4 .7v-.7zM201 24.8l.4 .7h-.4z"/>
<path d="M201.5 25.3l.2 .2zM201.5 25.3l.2 .2h-.2z"/>
<path d="M201.6 24.6l.3 .3v-.3zM201.6 24.6l.3 .3h-.3z"/>
<path d="M201.9 25.3l.1 .2zM201.9 25.3l.1 .2h-.2z"/>
<path d="M200.9 20.1l1.6 .1v-.1zM200.7 20.2l.2-.1 1.6 .1z"/>
<path d="M199 20.2l3.5 2.8v-2.8zM199 20.2l3.5 2.8h-2.1z"/>
<path d="M196.9 23l5.6 .1zM196.9 23l5.6 .1z"/>
<path d="M196.9 23.1l5.6 .2v-.2zM196.9 23.1l5.6 .2h-5.4z"/>
<path d="M200.8 23.3l1.7 .4v-.4zM200.8 23.3l1.7 .4h-1.4z"/>
<path d="M201.1 23.7l1.4 .2v-.2zM201.1 23.7l1.4 .2h-1.6z"/>
<path d="M200.9 23.9l1.6 .3v-.3zM200.5 24.2l.4-.3 1.6 .3z"/>
<path d="M200.5 24.2l2 .2v-.2zM200.1 24.4l.4-.2 2 .2z"/>
<path d="M200.1 24.4l2.4 .2v-.2zM199.7 24.6l.4-.2 2.4 .2z"/>
<path d="M199.7 24.6h2.8zM199.3 24.6h3.2z"/>
<path d="M202.1 24.6l.4 .9v-.9zM202.1 24.6l.4 .9h-.4z"/>
<path d="M191.5 25.5l11 .3v-.3zM191.5 25.5l11 .3h-11z"/>
<path d="M65.9 49.3v5.6h.3zM65.9 49.3h.3v5.6z"/>
<path d="M126.4 49.3v5.6h.2zM126.4 49.3h.2v5.6z"/>
<path d="M58 102.9h5.6v-.3zM58 102.6h5.6l-5.6 .3z"/>
<path d="M66.2 108.9h.2l-.2 5.7zM66.4 108.9l-.2 5.7h.2z"/>
<path d="M118.4 102.9h5.6v-.3zM118.4 102.6h5.6l-5.6 .3z"/>
<path d="M126.6 108.9h.2l-.2 5.7zM126.8 108.9l-.2 5.7h.2z"/>
<path d="M139.4 102.9h5.5v-.3zM139.4 102.6h5.5l-5.5 .3z"/>
<path d="M159.6 102.6l5.6 .3h-5.6zM159.6 102.6l5.6 .3v-.3z"/>
<path d="M74.5 158.1v5.7h.2zM74.5 158.1h.2v5.7z"/>
<path d="M65.2 211.8h5.5v-.3zM65.2 211.5h5.5l-5.5 .3z"/>
<path d="M74.7 217.7h.2l-.2 5.7zM74.9 217.7l-.2 5.7h.2z"/>
<path d="M86 211.8h5.6v-.3zM86 211.5h5.6l-5.6 .3z"/>
<path d="M108.7 211.5l5.5 .3h-5.5zM108.7 211.5l5.5 .3v-.3z"/>
<path d="M19.1 257v.4l67.9-.4zM19.1 257.4l67.9-.4v.4z"/>
</g>
<!-- layer: A-DETL-PATT -->
<g fill="#999" stroke="#999" stroke-width=".2">
<path d="M196.6 15.7l1 1.8h-1.9z"/>
<path d="M196.6 17.5l3.8 5.5-2.8-5.5zM196.6 17.5l3.8 5.5h-1z"/>
<path d="M195.7 17.5l-2 5.5 2.9-5.5zM195.7 17.5l-2 5.5h-1z"/>
</g>
<text font-size="7.1" x="18.8" y="18.9">E-Series</text>
<text font-size="3.3" x="18.9" y="246.7">Notes:</text>
<g font-size="3.2">
<text x="97.8" y="23">Gliding Patio Doors</text>
<text x="19" y="256.2">See Pages 3 Thru 12 for Options and Accessories</text>
</g>
<g font-size="2.5">
<text x="66" y="47.8">2</text>
<text x="66.1" y="45.3">A</text>
<text x="126.4" y="45.3">D</text>
<text x="126.5" y="47.8">2</text>
<text x="53.8" y="101.7">B</text>
<text x="114.2" y="101.7">B</text>
<text x="135.2" y="101.7">E</text>
<text x="167.8" y="101.7">H</text>
<text x="53.8" y="104.1">2</text>
<text x="114.2" y="104.1">2</text>
<text x="135.1" y="104.1">2</text>
<text x="168" y="104.1">2</text>
<text x="66.3" y="117.7">C</text>
<text x="126.8" y="117.7">F</text>
<text x="56.9" y="124.6">Gliding Patio Door Sidelite</text>
<text x="66.2" y="120.2">2</text>
<text x="126.7" y="120.2">2</text>
<text x="127.5" y="124.6">2-Panel Gliding Patio Door</text>
<text x="74.6" y="154.2">D</text>
<text x="74.6" y="156.7">2</text>
<text x="60.9" y="210.5">B</text>
<text x="60.9" y="213">2</text>
<text x="81.9" y="210.5">E</text>
<text x="81.9" y="213">2</text>
<text x="116.8" y="210.5">G</text>
<text x="117.1" y="213">2</text>
<text x="74.9" y="226.6">F</text>
<text x="74.8" y="229.1">2</text>
<text x="97.2" y="233.5">4-Panel Gliding Patio Door</text>
<text x="175.6" y="261.3">Scale: None</text>
<text x="175.7" y="258.5">Date: 02/06/18</text>
<text x="19.2" y="265.8">Andersen Windows, Inc. reserves the right to change drawing specifications without notice</text>
<text x="135.3" y="265.3">File:</text>
<text x="141.4" y="265.3">AC</text>
<text x="146.5" y="265.3">E-Series</text>
<text x="156.9" y="265.3">Sections</text>
<text x="167.1" y="265.4">Gliding Patio Door</text>
<text x="187" y="265.3">Page 01 of 12</text>
</g>
<g font-size="2">
<text x="19.1" y="250.1">Details have been optimized for use in architectural software and do not match manufacturing specifications.</text>
<text x="19.1" y="252.3">Dimensions in parentheses are in millimeters.</text>
</g>
<text font-size="1.1" x="189.4" y="18.3">R</text>
</svg>
